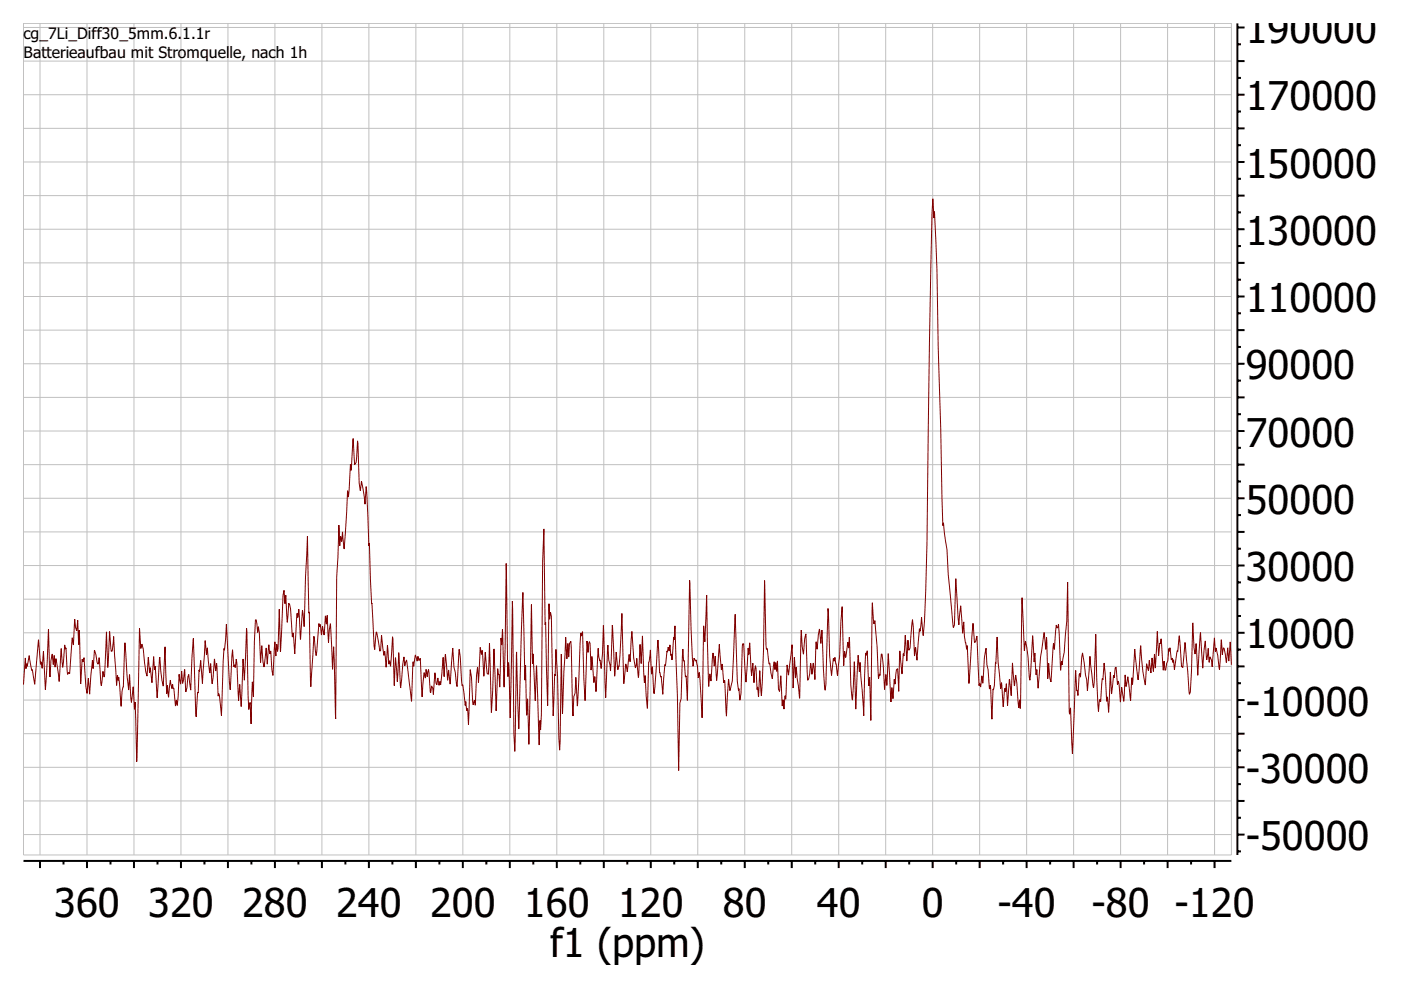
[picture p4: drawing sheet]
<svg xmlns="http://www.w3.org/2000/svg" width="297mm" height="210mm" viewBox="0 0 297 210" stroke-linecap="round" stroke-linejoin="round" font-family="sans-serif">
<g fill="none" stroke="#000" stroke-width=".42">
<path d="M262.3 5v176.3M262.3 16.5h.8M262.3 9.4h.8M262.3 13h1.6M262.3 5.8h1.6M262.3 37.9h.8M262.3 30.8h.8M262.3 23.6h.8M262.3 34.3h1.6M262.3 27.2h1.6M262.3 20.1h1.6M262.3 59.3h.8"/>
<path d="M262.3 52.2h.8M262.3 45h.8M262.3 55.7h1.6M262.3 48.6h1.6M262.3 41.5h1.6M262.3 73.6h.8M262.3 66.4h.8M262.3 77.1h1.6M262.3 70h1.6M262.3 62.9h1.6M262.3 95h.8M262.3 87.8h.8"/>
<path d="M262.3 80.7h.8M262.3 98.5h1.6M262.3 91.4h1.6M262.3 84.3h1.6M262.3 116.3h.8M262.3 109.2h.8M262.3 102.1h.8M262.3 119.9h1.6M262.3 112.8h1.6M262.3 105.6h1.6M262.3 137.7h.8M262.3 130.6h.8"/>
<path d="M262.3 123.5h.8M262.3 134.2h1.6M262.3 127h1.6M262.3 159.1h.8M262.3 152h.8M262.3 144.9h.8M262.3 155.6h1.6M262.3 148.4h1.6M262.3 141.3h1.6M262.3 173.4h.8M262.3 166.3h.8M262.3 176.9h1.6"/>
<path d="M262.3 169.8h1.6M262.3 162.7h1.6M5 182.5h256.1M8.5 182.5v1.6M13.5 182.5v.8M18.4 182.5v1.6M23.4 182.5v.8M28.4 182.5v1.6M33.4 182.5v.8M38.4 182.5v1.6M43.3 182.5v.8M48.3 182.5v1.6"/>
<path d="M53.3 182.5v.8M58.3 182.5v1.6M63.3 182.5v.8M68.2 182.5v1.6M73.2 182.5v.8M78.2 182.5v1.6M83.2 182.5v.8M88.2 182.5v1.6M93.2 182.5v.8M98.1 182.5v1.6M103.1 182.5v.8M108.1 182.5v1.6"/>
<path d="M113.1 182.5v.8M118.1 182.5v1.6M123 182.5v.8M128 182.5v1.6M133 182.5v.8M138 182.5v1.6M143 182.5v.8M147.9 182.5v1.6M152.9 182.5v.8M157.9 182.5v1.6M162.9 182.5v.8M167.9 182.5v1.6"/>
<path d="M172.8 182.5v.8M177.8 182.5v1.6M182.8 182.5v.8M187.8 182.5v1.6M192.8 182.5v.8M197.7 182.5v1.6M202.7 182.5v.8M207.7 182.5v1.6M212.7 182.5v.8M217.7 182.5v1.6M222.6 182.5v.8M227.6 182.5v1.6"/>
<path d="M232.6 182.5v.8M237.6 182.5v1.6M242.6 182.5v.8M247.6 182.5v1.6M252.5 182.5v.8M257.5 182.5v1.6M262.3 180.5h.8"/>
</g>
<g fill="none" stroke="#c0c0c0" stroke-width=".21">
<path d="M5 13h256.1M5 5.8h256.1M5 5h256.1v176.3h-256.1zM8.5 5v176.3M18.4 5v176.3M28.4 5v176.3M38.4 5v176.3M48.3 5v176.3M58.3 5v176.3M68.2 5v176.3M78.2 5v176.3M88.2 5v176.3"/>
<path d="M98.1 5v176.3M108.1 5v176.3M118.1 5v176.3M128 5v176.3M138 5v176.3M147.9 5v176.3M157.9 5v176.3M167.9 5v176.3M177.8 5v176.3M187.8 5v176.3M197.7 5v176.3M207.7 5v176.3"/>
<path d="M217.7 5v176.3M227.6 5v176.3M237.6 5v176.3M247.6 5v176.3M257.5 5v176.3M5 34.3h256.1M5 27.2h256.1M5 20.1h256.1M5 55.7h256.1M5 48.6h256.1M5 41.5h256.1M5 77.1h256.1"/>
<path d="M5 70h256.1M5 62.9h256.1M5 98.5h256.1M5 91.4h256.1M5 84.3h256.1M5 119.9h256.1M5 112.8h256.1M5 105.6h256.1M5 134.2h256.1M5 127h256.1M5 155.6h256.1M5 148.4h256.1"/>
<path d="M5 141.3h256.1M5 176.9h256.1M5 169.8h256.1M5 162.7h256.1"/>
</g>
<path d="M261.1 141l-.3-4.9-.3 4.1-.2-2.8-.3 3.1-.2-1.9-.3-1.1-.1-.1-.2 1.4-.3-3.2-.3 6.4-.4-3-.4-1.6-.1 .8v-.3l-.2-2.7-.5 6.2-.1-1.5-.3-.6-.2 1.1-.1-.1-.1-2.8-.3 2.4-.1-.2-.3-3.8-.5 5.7-.5-7.5-.6 9.1-.3-6.7-.2 2.2-.2-1.4-.3-5.2-.3 10-.2 4.7-.2 .4-1-11-.4 5.3-.3-.1-.5-6.6-.3 3.3-.1-.1-.6 4-.2-2.1-.1 .5-.2-.9-.2 .4-.2-2.6-.2 .8-.1-.6-.2 2.6-.3 .6-.2 1.4h-.1l-.2-1.9-.2 1.9-.4-6.7-.2 1.1-.1-.2-.3 2.7-.2-5.1-.4 7.7-.2-2.9-.3 3.7-.2-2.9-.3 3.2-.3-2.7-.2 2.2-.4-1.5-.3 4.5-.5-2.9-.5-5.4-.5 7.2-.7-6.5-.4 6.5-.1 1-.1-1.4-.3 4.9-.6-5.1-.4 2.1-.1-2.5-.3 5.6-.5-3-.3 3.1-.2-3.5-.2-.9-.2 .7-.3-3.6-.1 .1-.3 2.1-.1-.5-.4 3.9-.3-4.6-.4 8.5-.2-3.2-.2 .9-.5-8.1-.3 3.5-.1-.3-.1 1.3-.2 3.7-.2-.5-.3 2.6-.4-7.1-.2-9.3-.4 11.3-.8-6.6-.5 7.3-.2-2.4-.9-5.7-.4 5.1-.1-.7-.2 .3-.2 4.4-.2-1.2-.1 .1-.2-4.2-.7 17.6-.4-9.7-.2 1.3-.1-.5-.3-27.5-.2 8.4-.6 6.5-.4 2.6-.1-.8-.2 2-.5-9.8-.3 .9-.1-.7-.4 5.2-.2-1.3-.6 8.2-.2-.8-.3-3.1-.2 3.2-.2-8.7-.2 2.5-.3-3.6-.8 5.2-.5 6.6-.3-3.9-.1 1.1-.3-4.6-.1 1.9-.4-5.6-.5 9.4-.4-4.9-.6-3.4-.2 2.1v-.1l-.5-11.2-.4 23.5-.1-1.8-.2 1.7-.6-7-.3 2.3-.4-4.8-.3 6.9-.4-3.5-.4 5.7-.2-4.7-.2 1.7-.2-.7-.3 3.8-.4-5.1-.1 1.3-.6-5.5-.2-5.4-.6 10.3-.2 .9-.1-.2-.2 6.4-.3-6.6v-.6l-.2 .8-.3-4.1-.3-1.1-.1-3.5-.4 2.1-.3 5.4-.2-1.6-.3 2.4-.2-.9-.1 .6-.5-10.5-.4 1.3-.4-4-.9 12.7-.3-8-.2 .8-.4-2.7-.2-3.1-.2 2.4-.4-5.9-.4 4.1-.6-9.8-.3 9.7-.2 .6-.1-.1-1.1-11.1-.2-5.3-.8-5.6-.1 .5-1-37.9-.3-16.4-.5-12.2-.1 1.3-.2-4.1-.7 30.4-.6 42.4-.2 10.5-.5 9.3-.4-3.8-.3 3-.2-.6-.5 6.7-.3-2.7-.2 1.7-.4-7.6-.5 6-.3 .5-.2-2.2-.2 4.5-.4-5.5-.6 8.2-.5-4.9-.3 8.6-.2-4.8-.2 .2-.3 3.1-.2-1.1-.3 4.1-.2-2.3-.2 3-.6-10.2-.2 6.3-.1 .4-.2-2.3-.2 3.2-.3-5.1-.3-2.4h-.1l-.3 4.5-.1-.3-.2 1-.3-6.9-.5-5.4-.2 .7-.1-1-.2-3.5-.4 25-.2-9.2-.2 1.8-.3-7.4-.2 .9-.2-.5-.4 13.4-.7-11.4-.2 2-.3-3.5-.5 11.5-.3-10.1-.4 8.1v-.2l-.3-2.9-.3-10.2-.2 2.3-.2-1.2-.4 3.2-.2-1.3-.2 3-.3-12.5-.3 3.3-.3 7.1-.4 4.3-.6-3.9-.1 .8-.2-.6-.4 3.6-.4-4.1-.3-10.1-.5 16-.1 1.3-.4-4.5-.3-8.2-.3 2.8-.3-3-.4 4.2-.3-1.5v.4l-.2 7.6-.3-3.4-.1-.1-.3 2.4-.2-2.4a8 8 0 0 1-.7 3.6l-.3-9.7-.3 .8-.3 3.4-.2-1.6-.2-3.5-.3 14.4-.8-6.5-.1 2.3-.3-4.4-.2 6.5-.3-9.2-.7 6.4-.3-2.1-.3 6.6v.7l-.1-.8-.3 2.8-.2-1.9-.2 1.2-.3-6.3-.2 3.3-.2-.4-.3-6.1-.1 2.2-.2-1.8-.2 1.5-.2-1.7-.3 3.6-.6-3.3-.1 .2-.4-3.3-.2 .2-.4-14.6-.2 14.8-.5 9.7-.3-5.4-.3 5.5-.2-2-.1 .5-.2-4.5-.1-.6-.3 3.7-.3-4.2-.2 2.7-.5-7-.1 2.5-.2-1.4-.5 7.2-.4-8.1h-.3v.6l-.3 9.8-.2 1.6-.2-2.5-.1 .4-.3-1.9-.4-14.2-.6 14.1-.5 2-.3-2.4-.5 7.8-.3-7.3-.1-.3-.1 .6-.4-4-.1 1.3-.5-5.5-.6 7.7-.3-5.2-.2 2.2-.2-2.9-.4 5.8-.1 .2-.2-1.5-.2 2.6-.1-.2-.4-19.1-.4 9.9-.2-3.3-.3 19.4-.6-9.6-.3 1.1-.1-2.7-.3-1-.1 .2-.4-.6-.2 1.7-.4-7.7-.3-10.5-.5 25.3-.2-5.1-.2 .2-.5-5.9-.4 10.5-.3 1-.2 14.3-.3-16-.5-14.7-.6 7.2-.2-1.2-.1 .3-.2-2.3-.1 1.3-.2-.8-.2 1.1-.1-.3-.3 3.1-.1-.2-.5 6.3-.3-3.8-.1 .1-.2-.9v.1l-.4-7-.8 11.4-.4-5.7-.2 1.5-.2-5.1-.4 2.6-.3 9.8-.4-7-.2 1.6-.1-2.1-.3-7.8-.3 5.8-.2-4.1v.2l-.4 6.8-.3-4-.3 2-.3-2-.4-5.7-.4 6.4-.2-1.5-.4 3.6-.3-1.6-.4 4.1-.4-14.8-.6 11.2-.1-.1-.2 .8-.4-3.7-.3 5.1-.5-10.9-.4 9.8-.3-2.4-.2-3.1-.5 11.1-.5-15.3-.2 5.9-.3 3.2-.2-1.8v.1l-.2-.7-.2-1.9-.4 9.2-.3-3.2-.2 1.3-.4-5.5-.2 2.9-.2-5.6-.1-.4-.3 2.2-.2-2.4-.4 12.7-.6-14.7-.2 1-.2-.7-.6 15.1-.1 .4-.3-6.1-.2 3.3-.2 .8-.2 4.1-.5-15.8-.3 .4-.1 2.9-.2-2.9-.2 3.3-.3-4.6-.7 16.3-.2-12.7-.3 20.4-.5-15.7-.3-5.7-.6 14.1-.4-21.1-.2-.9-.2 1.5-.1-3.3-.3 21.5-.4-17.6-.1 .6-.3-20.3-.2 6.9-.3 32.2-.2 3.5-.1-2-.2 5.2-.5-16.9-.3 7.5-.5-10-.1 2.1-.2-12.5-.6 29.5-.3-9.5-.1 3.5-.1-1.4-.2-9.2-.1 3.1-.4-18.6-.9 29-.5-16.4v.8l-.4 20.3-.1-4-.4-27.8-.4 24.7-.4-11.7-.1 3-.1-1.1-.3-22.9-.4 26.2-.4-12.2-.1 3.2-.2-1.4-.2 10.4-.2-2.8-.1 .2-.2-1.3-.3 8.9-.5-13.1-.5 13.5-.4-14.7-.2 6.6-.3-.2-.4-4.5-.3 5.1-.4-5.5-.1 .8-.3-1.4-.4 7.4-.2-3.2-.2 1.7-.2 6.3-.2-1.1-.3 1.1-.1-.5-.2-5.4-.3-1.6-.4 11.6-.2-3.4-.1 .5-.2-1.9-.2 .8-.5-4.4-.1 .2-.6-7.7-.5 7.9-.6-4.1-.3-4.1-.6 7.7-.3-3.1-.2 2.2-.5-5.5-.2 4.8-.2-4.1-.6 5.8-.1-.7-.2 .8-.3-1.6-.2 1.5-.2-.4-.2-2.2-.3 4.6-.1-1.3-.3-.5-.2 1.4-.4-4.8-.3 1.5-.3-1.6-.1 1.9-.3-1.2-.4 5.2-.4-8.1-.3 .3-.2-.8-.1 1-.5-1.3-.3 2.4-.1-1-.1 .6-.3 7.8-1-8.7-.4 1.2-.2-1.9-.7 6.6-.4-7.5-.3 6.1-.3-5.1-.1 .3-.2 5.7-.4-10.4-.4 6.3-.2-1.2-.2 .7-.3-4-.2 4.7-.3-3.5-.2 1-.5-4.3-.2 3.2-.2 .2-.7-4.1-.4 3.7-.5-9.8-.1 .1-1.1-23.9-.1-.9-.2 3.7-.8-4.8-.2 1.9-.2-1.5-.4-9-.3 4.5-.3 .5-.3-5.5-.4 6.7-.2-1.3-.4 7-.2-1.4-.8 12.4-.3-3.6-.2 2-.2-1.1-.2 2.1-.1-4.5-.5 10.9-.2 30.2-.5-15.3-.2 4.8-.4-9.6-.3 1.4-.2 2.6-.2-5.8-.2 1.8-.2-1.7-.3 4-.3-1.9-.2 2-.2-2-.1-.3-.2 .4-.1-.6-.6 6.8-.5-4.1-.6 10.7-.7-31.9-.7 19.2-.4-3.5-.4 6.2-.4-6.4-.2 1.7-.1-.9-.1 .5-.4 8.1-.3-4.4-.2 .9-.4-6-.4-1.2-.3 4.1-.3-5.8-.2 1.8-.2-2.8-.2 1-.5 11.8v.2l-.3-9.1-.2 8.3-.2 .7-.1-1.5-.2 2.5-.2-3-.5 7.1-.4-5.2-.2 .6-.2-1.9-.3 4.1-.3-3.4-.4 4-.2-1-.3-3.5-.3 3.6-.2-6.3-.2-1.3-.2 1.2-.1-1.9-.2-.8h-.1l-.5 16.4-.2-3.2-.3 8.9-.2-4.6-.3 1.5-.1-2.7-.3-14.5-.5 11-.3-4.5-.4 10.1-.3-4.7-.2 3.4-.4-7.9-.1-.9-.2 1.8-.2-.5-.1 .4-.3-3.6-.5 8.4-.8-13.8-.2 3.2-.2 2.3-.1-.4-.2 2.7-.3 11.5-.6-4.6-.2 .5-.3-7-.2 1.7-.2-2.6-.5 5.3-.3-4.3-.2 2-.5-5.4-.2 1.6-.3-3.1-.6 9.1-.3-4.9-.3 2.4-.1-.4-.2 4.9-.1-.1-.3 5.2-.6-16.6-.6 10.9-.4-3.3-.6 3.7-.2-4.7-.5 2.9-.2-2.6-.2 2.7-.3-2-.4 6.6-.2-1.2-.2 1.3-.4-3.8-.1 .1-.1-1-.1 1-.4-1.8-.4 3.6-.2-2.5-.2 1.8-.3-10-.4 8.4-.5-3.2-.2-2.9-.6 8.6-.4-6.8-.1 .8-.2-2.8-.4 5.5-.3-3.1-.2 1-.2-3.2-.3 3.9-.3-.8-.5-4.9-.3-1-.3 .9-.2-4.3-.6 28.3-.3-12.6-.2 1.5-.3-4.8-.3 3.3-.4-5.9-.2 3.3-.8-10-.3 9.4-.3 .8-.2 3.3-.3-4.7-.2-1.5-.2 .7-.1-1.2-.2 2.2-.6-10.3-.3 3-.2 .1-.4-4.2-.4 7.6-.2-7.5-.5 9.6-.3-1.3-.3 3.1-.5-6-.2 1.4-.8-2.9-.3 3.9-.1-1.8-.6 7.2-.3-3.4-.2 3.2-.3-1.4-.4-6.2-.2 .9-.2-.5-.3 5.2-.3-11.4-.1 3.1-.2-5.2-.2 2.3-.3-.8-.2-1.7-.2 5.4-.3-1.5-.6 7.6-.1-.3-.3 .5-.3-5.6-.1 .2-.2-.8-.4 4.7-.3-4-.5 7-.6-4.8-.2 1.8-.2-2.5-.2 1.9-.2-2.2-.3 1.4-.2 3.4-.3-10-.7 12.7-.4-8.1-.3 3.6-.2-1.4-.1 .5-.4-5.2-.8 9.5-1.2-6.1-.4 2.3-.2-.6-.1 1.1-.1-2.3-.4 5.7" fill="none" stroke="#800000" stroke-width=".21"/>
<g font-size="10.2">
<text x="264.1" y="9.1">190000</text>
<text x="264.1" y="23.4">170000</text>
<text x="264.1" y="37.7">150000</text>
<text x="264.1" y="51.9">130000</text>
<text x="264.1" y="66.2">110000</text>
<text x="264.1" y="80.4">90000</text>
<text x="264.1" y="94.7">70000</text>
<text x="264.1" y="109">50000</text>
<text x="264.1" y="123.2">30000</text>
<text x="264.1" y="137.5">10000</text>
<text x="264.1" y="151.8">-10000</text>
<text x="264.1" y="166">-30000</text>
<text x="264.1" y="180.3">-50000</text>
<text x="11.5" y="194.5">360</text>
<text x="31.4" y="194.5">320</text>
<text x="51.3" y="194.5">280</text>
<text x="71.2" y="194.5">240</text>
<text x="91.2" y="194.5">200</text>
<text x="111.1" y="194.5">160</text>
<text x="131" y="194.5">120</text>
<text x="153.3" y="194.5">80</text>
<text x="173.2" y="194.5">40</text>
<text x="195.4" y="194.5">0</text>
<text x="211.5" y="194.5">-40</text>
<text x="231.4" y="194.5">-80 -120</text>
<text x="116.7" y="202.9">f1 (ppm)</text>
</g>
<g font-size="4">
<text x="5" y="8.3">cg_7Li_D</text>
<text x="18.6" y="8.3">i</text>
<text x="19.4" y="8.3">ff30_5</text>
<text x="29" y="8.3">mm.6.</text>
<text x="38.6" y="8.3">1.1r</text>
<text x="5" y="12.4">Ba</text>
<text x="8.8" y="12.4">tterieaufbau mit Stro</text>
<text x="39.6" y="12.4">mquel</text>
<text x="48.7" y="12.4">l</text>
<text x="49.4" y="12.4">e, nac</text>
<text x="58.5" y="12.4">h 1h</text>
</g>
</svg>
